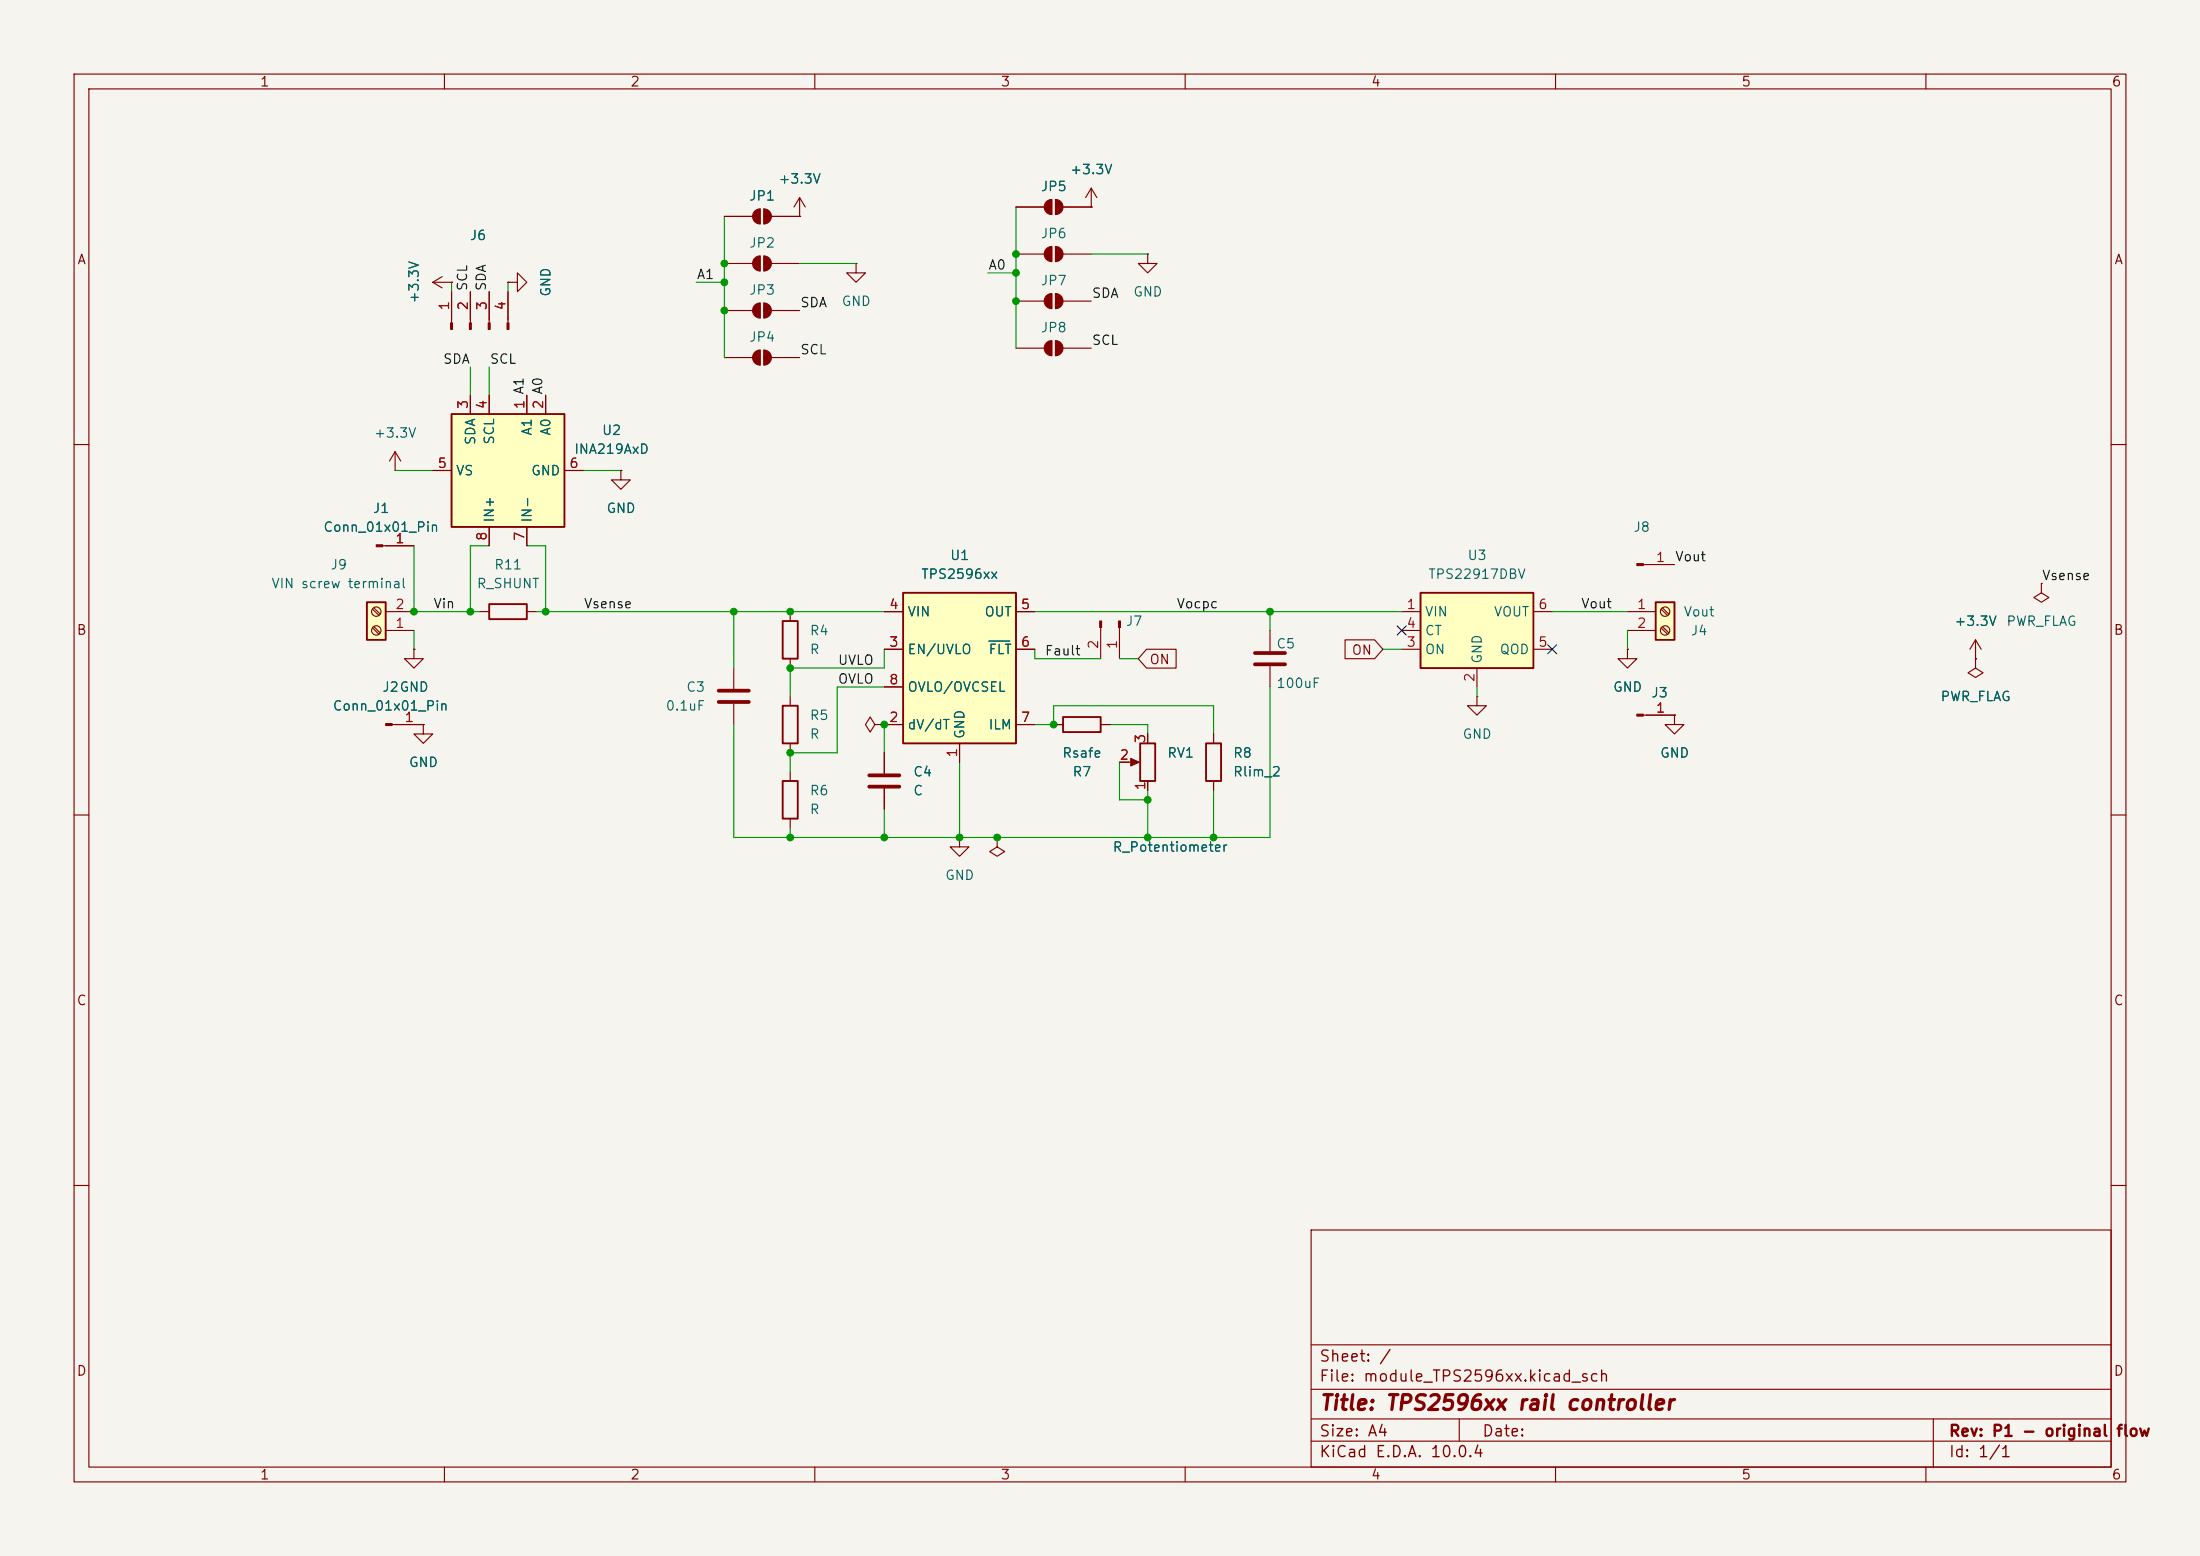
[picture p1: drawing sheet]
<svg xmlns="http://www.w3.org/2000/svg" width="297mm" height="210mm" viewBox="0 0 297 210" stroke-linecap="round" stroke-linejoin="round" font-family="sans-serif">
<path d="M0 0h297v210h-297z" fill="#f5f4ef" stroke="#f5f4ef" stroke-width=".14"/>
<g fill="none" stroke="#840000" stroke-width=".15">
<path d="M10 10h277v190h-277zM12 12h273v186h-273zM60 10v2M110 10v2M160 10v2M210 10v2M260 10v2M61 39.4v4.2M63.5 39.4v4.2M66 39.4v4.2M68.6 39.4v4.2M154.9 34.3v1.3h1.3l-1.3 1.2-1.2-1.2h1.2"/>
<path d="M154.9 34.3h.1M10 60h2M285 60h2M55.9 87.6v1.3h1.2l-1.2 1.3-1.3-1.3h1.3M55.9 87.6h.1M106.7 82.6v1.2M106.7 88.9v1.3M106.7 94v1.3M163.8 99.1v1.2M171.4 85.1v2.8M171.4 89.9v2.8M10 110h2"/>
<path d="M106.7 100.3v1.3M106.7 104.1v1.3M106.7 110.5v1.3M163.8 105.4v1.3M285 110h2M10 160h2M177 166h108v32h-108zM285 160h2M60 198v2M110 198v2M160 198v2M177 194.5h108"/>
<path d="M177 191.5h108M177 187.5h108M177 181.5h108M197 191.5v3M210 198v2M260 198v2M261 191.5v6.5"/>
</g>
<path d="M105.7 95.3h2v5h-2zM105.7 83.8h2v5.1h-2zM105.7 105.4h2v5.1h-2zM162.8 100.3h2v5.1h-2z" fill="none" stroke="#840000" stroke-width=".25"/>
<g fill="#840000" stroke="#840000" stroke-width=".15">
<path d="M60.8 43.6h.3v.9h-.3z"/>
<path d="M63.4 43.6h.2v.9h-.2z"/>
<path d="M65.9 43.6h.3v.9h-.3z"/>
<path d="M68.5 43.6h.2v.9h-.2z"/>
</g>
<path d="M169.4 88.1h4.1M169.4 89.7h4.1" fill="none" stroke="#840000" stroke-width=".51"/>
<path d="M223.5 81.3h2.6v5.1h-2.6z" fill="#ffffc2"/>
<path d="M223.5 81.3h2.6v5.1h-2.6z" fill="none" stroke="#840000" stroke-width=".25"/>
<g fill="none" stroke="#840000" stroke-width=".15">
<path d="M118.1 97.8l-.6-1-.7 1 .7 1 .6-1h1.3M119.4 97.8h.1M219.7 82.6h3.8M219.7 85.1h3.8M224.3 82.2l.8 .9M224.3 84.8l.8 .8M224.4 82l.9 .9M224.4 84.6l.9 .8"/>
<circle cx="224.8" cy="85.1" r=".63"/>
<circle cx="224.8" cy="82.5" r=".63"/>
</g>
<path d="M121.9 80h15.3v20.3h-15.3z" fill="#ffffc2"/>
<path d="M121.9 80h15.3v20.3h-15.3z" fill="none" stroke="#840000" stroke-width=".25"/>
<g fill="none" stroke="#840000" stroke-width=".15">
<path d="M137.2 34.3h3.8M137.2 27.9h3.8M142 26.9v2.1M142 33.3v2M142.5 26.9v2.1M142.5 33.3v2M143.5 34.3h3.8M143.5 27.9h3.8M147.3 27.9h.1M147.3 25.4l-.7 1.3M147.3 25.4l.8 1.3M147.3 25.4v2.5"/>
<path d="M221.8 76.2h4.3M99.1 90.2v2.8M99.1 95v2.8M119.4 97.8h2.5M119.4 87.6h2.5M119.4 82.6h2.5M119.4 92.7h2.5M137.2 97.8h2.5M137.2 87.6h2.5M137.2 82.6h2.5M148.6 84.7v4.2M151.1 84.7v4.2"/>
<path d="M219.7 87.6v1.3h1.3l-1.3 1.3-1.3-1.3h1.3M219.7 87.6h.1M221.8 96.5h4.3M226.1 96.5v1.3h1.2l-1.2 1.3-1.3-1.3h1.3M226.1 96.5h.1M129.5 113v1.3h1.3l-1.3 1.3-1.2-1.3h1.2M129.5 113h.1M129.5 100.3v2.6"/>
</g>
<path d="M133.5 86.5h2.8" fill="none" stroke="#006464" stroke-width=".15"/>
<g fill="#840000" stroke="#840000" stroke-width=".15">
<path d="M151 83.8h.3v.9h-.3z"/>
<path d="M148.5 83.8h.2v.9h-.2z"/>
<path d="M141.3 33.6l.3-.3h.4v2a1.02 1.02 0 0 1-.9-.6 1.02 1.02 0 0 1 .2-1.1z"/>
<path d="M142.5 33.3a1.02 1.02 0 0 1 1 1 1.02 1.02 0 0 1-1 1z"/>
<path d="M221 76.1h.8v.2h-.8z"/>
<path d="M141.3 27.2l.3-.2 .4-.1v2.1a1.02 1.02 0 0 1-.9-.7 1.02 1.02 0 0 1 .2-1.1z"/>
<path d="M142.5 26.9a1.02 1.02 0 0 1 1 1 1.02 1.02 0 0 1-1 1.1z"/>
<path d="M221 96.4h.8v.2h-.8z"/>
</g>
<path d="M97 93.2h4.1M97 94.7h4.1" fill="none" stroke="#840000" stroke-width=".51"/>
<path d="M49.5 81.3h2.6v5.1h-2.6z" fill="#ffffc2"/>
<path d="M49.5 81.3h2.6v5.1h-2.6zM66 81.5h5.1v2.1h-5.1z" fill="none" stroke="#840000" stroke-width=".25"/>
<g fill="none" stroke="#840000" stroke-width=".15">
<path d="M115.6 35.6v1.2h1.2l-1.2 1.3-1.3-1.3h1.3M115.6 35.6h.1M51.7 73.7h4.2M275.6 78.7v1.3l1 .6-1 .7-1-.7 1-.6M275.6 78.7h.1M50.3 84.8l.9 .8M50.3 82.2l.9 .9M50.5 84.6l.8 .8M50.5 82l.8 .9M52.1 85.1h3.8M52.1 82.6h3.8M52.9 97.8h4.2"/>
<path d="M64.8 82.6h1.2M71.1 82.6h1.3M266.7 88.9v1.3l1 .6-1 .6-1-.6 1-.6M266.7 88.9h.1M266.7 86.4l-.8 1.2M266.7 86.4l.8 1.2M266.7 86.4v2.5"/>
<circle cx="50.8" cy="82.5" r=".63"/>
<circle cx="50.8" cy="85.1" r=".63"/>
</g>
<g fill="#840000" stroke="#840000" stroke-width=".15">
<path d="M50.8 73.5h.9v.3h-.9z"/>
<path d="M52.1 97.7h.8v.2h-.8z"/>
</g>
<path d="M191.8 80h15.2v10.2h-15.2z" fill="#ffffc2"/>
<path d="M191.8 80h15.2v10.2h-15.2z" fill="none" stroke="#840000" stroke-width=".25"/>
<g fill="none" stroke="#840000" stroke-width=".15">
<path d="M97.8 48.3h3.8M97.8 41.9h3.8M102.6 40.9v2M102.6 47.2v2.1M103.1 40.9v2M103.1 47.2v2.1M104.1 48.3h3.8M104.1 41.9h3.8M57.1 97.8v1.3h1.3l-1.3 1.2-1.2-1.2h1.2M57.1 97.8h.1M189.2 82.6h2.6M189.2 87.6h2.6"/>
<path d="M189.2 85.1h2.6M199.4 94v1.3h1.3l-1.3 1.2-1.3-1.2h1.3M199.4 94h.1M199.4 90.2v2.5M207 82.6h2.5M207 87.6h2.5M119.4 101.6v2.8M119.4 106.4v2.8M134.6 113v1.3l1 .6-1 .7-1-.7 1-.6M134.6 113h.1"/>
</g>
<g fill="#840000" stroke="#840000" stroke-width=".15">
<path d="M101.9 47.5l.4-.2 .3-.1v2.1a1.02 1.02 0 0 1-.9-.7 1.02 1.02 0 0 1 .2-1.1z"/>
<path d="M103.1 47.2a1.02 1.02 0 0 1 1 1.1 1.02 1.02 0 0 1-1 1z"/>
<path d="M101.9 41.2l.4-.2 .3-.1v2a1.02 1.02 0 0 1-.9-.6 1.02 1.02 0 0 1 .2-1.1z"/>
<path d="M103.1 40.9a1.02 1.02 0 0 1 1 1 1.02 1.02 0 0 1-1 1z"/>
</g>
<path d="M117.3 104.6h4.1M117.3 106.2h4.1" fill="none" stroke="#840000" stroke-width=".51"/>
<path d="M61 55.9h15.2v15.2h-15.2z" fill="#ffffc2"/>
<path d="M61 55.9h15.2v15.2h-15.2zM143.5 96.8h5.1v2h-5.1zM153.9 100.3h2.1v5.1h-2.1z" fill="none" stroke="#840000" stroke-width=".25"/>
<g fill="none" stroke="#840000" stroke-width=".15">
<path d="M58.4 38.1l1.3 .8M58.4 38.1h2.6M59.7 37.3l-1.3 .8M61 38.1h.1M61 39.4v3.8M63.5 39.4v3.8M66 39.4v3.8M68.6 38.1h1.2v-1.3l1.3 1.3-1.3 1.3v-1.3M68.6 38.1h.1M68.6 39.4v3.8M97.8 29.2h3.8M97.8 35.6h3.8"/>
<path d="M102.6 28.2v2M102.6 34.5v2.1M103.1 28.2v2M103.1 34.5v2.1M104.1 29.2h3.8M104.1 35.6h3.8M107.9 29.2h.1M107.9 26.7l-.7 1.2M107.9 26.7l.8 1.2M107.9 26.7v2.5M137.2 27.9h3.8M142 39.6v2.1"/>
<path d="M142.5 39.6v2.1M143.5 27.9h3.8M147.3 27.9h.1M63.5 53.3v2.6M66 53.3v2.6M71.1 53.3v2.6M73.7 53.3v2.6M137.2 40.6h3.8M137.2 47h3.8M142 46v2M142.5 46v2M143.5 40.6h3.8"/>
<path d="M143.5 47h3.8M52.1 73.7h3.8M53.3 63.5h.1M53.3 61l-.7 1.2M53.3 61l.8 1.2M53.3 61v2.5M58.4 63.5h2.6M66 71.1v2.6M71.1 71.1v2.6M76.2 63.5h2.5M83.8 63.5v1.3h1.3l-1.3 1.2-1.3-1.2h1.3M83.8 63.5h.1"/>
<path d="M53.3 97.8h3.8M55.9 87.6h.1M57.1 97.8h.1M119.4 97.8h.1M119.4 97.8h2.5M119.4 87.6h2.5M119.4 82.6h2.5M119.4 92.7h2.5M137.2 97.8h2.5M137.2 87.6h2.5M137.2 82.6h2.5M142.2 97.8h1.3"/>
<path d="M148.6 97.8h1.3M154.8 87.6h4v2.6h-4l-1.1-1.3zM154.9 99.1v1.2M163.8 99.1v1.2M181.6 86.4h4l1.1 1.2-1.1 1.3h-4zM219.7 87.6h.1M222.2 96.5h3.9M226.1 96.5h.1M266.7 88.9h.1M119.4 101.6v2.8M119.4 106.4v2.8M129.5 100.3v2.6"/>
<path d="M151.1 102.9h2.3M154.9 105.4v1.3M163.8 105.4v1.3"/>
</g>
<g fill="#840000" stroke="#840000" stroke-width=".15">
<path d="M101.9 28.5l.4-.2 .3-.1v2a1.02 1.02 0 0 1-.9-.6 1.02 1.02 0 0 1 .2-1.1z"/>
<path d="M103.1 28.2a1.02 1.02 0 0 1 1 1 1.02 1.02 0 0 1-1 1z"/>
<path d="M101.9 34.8l.4-.2 .3-.1v2.1a1.02 1.02 0 0 1-.9-.7 1.02 1.02 0 0 1 .2-1.1z"/>
<path d="M103.1 34.5a1.02 1.02 0 0 1 1 1.1 1.02 1.02 0 0 1-1 1z"/>
<path d="M152.7 102.4l1.1 .5-1.1 .5z"/>
<path d="M141.3 39.9l.3-.2 .4-.1v2.1a1.02 1.02 0 0 1-.9-.7 1.02 1.02 0 0 1 .2-1.1z"/>
<path d="M142.5 39.6a1.02 1.02 0 0 1 1 1 1.02 1.02 0 0 1-1 1.1z"/>
<path d="M141.3 46.3l.3-.3h.4v2a1.02 1.02 0 0 1-.9-.6 1.02 1.02 0 0 1 .2-1.1z"/>
<path d="M142.5 46a1.02 1.02 0 0 1 1 1 1.02 1.02 0 0 1-1 1z"/>
</g>
<g fill="none" stroke="#009600" stroke-width=".15">
<path d="M61 38.1v1.3M68.6 38.1v1.3M94 38.1h3.8M97.8 29.2v19.1M107.9 35.6h7.7M133.3 36.8h3.9M137.2 27.9v19.1M147.3 34.3h7.6M63.5 49.5v3.8M66 49.5v3.8M53.3 63.5h5.1M55.9 73.7v8.9h8.9"/>
<path d="M66 73.7h-2.5v8.9M71.1 73.7h2.6v8.9M78.7 63.5h5.1M55.9 85.1v2.5M72.4 82.6h47M99.1 82.6v7.6M119.4 87.6v2.6h-12.7v3.8M119.4 97.8v3.8M119.4 92.7h-6.4v8.9h-6.3v2.5M139.7 82.6h49.5M139.7 97.8h2.5v-2.5h21.6v3.8M139.7 87.6v1.3h8.9"/>
<path d="M149.9 97.8h5v1.3M151.1 88.9h2.6M171.4 92.7v20.3h-72.3v-15.2M171.4 82.6v2.5M186.7 87.6h2.5M199.4 92.7v1.3M209.5 82.6h10.2M219.7 85.1v2.5M106.7 111.8v1.2M119.4 109.2v3.8M129.5 102.9v10.1M151.1 102.9v5.1h3.8"/>
<path d="M154.9 106.7v6.3M163.8 106.7v6.3"/>
</g>
<path d="M188.6 84.5l1.2 1.2M189.8 84.5l-1.2 1.2M208.9 87l1.3 1.2M210.2 87l-1.3 1.2" fill="none" stroke="#000084" stroke-width=".15"/>
<path d="M133.5 86.5h2.8" fill="none" stroke="#006464" stroke-width=".15"/>
<g fill="#009600" stroke="#009600" stroke-width=".14">
<circle cx="171.4" cy="82.6" r=".46"/>
<circle cx="154.9" cy="113" r=".46"/>
<circle cx="163.8" cy="113" r=".46"/>
<circle cx="119.4" cy="113" r=".46"/>
<circle cx="106.7" cy="113" r=".46"/>
<circle cx="106.7" cy="101.6" r=".46"/>
<circle cx="119.4" cy="97.8" r=".46"/>
<circle cx="97.8" cy="35.6" r=".46"/>
<circle cx="129.5" cy="113" r=".46"/>
<circle cx="134.6" cy="113" r=".46"/>
<circle cx="97.8" cy="41.9" r=".46"/>
<circle cx="99.1" cy="82.6" r=".46"/>
<circle cx="73.7" cy="82.6" r=".46"/>
<circle cx="97.8" cy="38.1" r=".46"/>
<circle cx="154.9" cy="108" r=".46"/>
<circle cx="137.2" cy="40.6" r=".46"/>
<circle cx="142.2" cy="97.8" r=".46"/>
<circle cx="137.2" cy="36.8" r=".46"/>
<circle cx="137.2" cy="34.3" r=".46"/>
<circle cx="106.7" cy="90.2" r=".46"/>
<circle cx="106.7" cy="82.6" r=".46"/>
<circle cx="63.5" cy="82.6" r=".46"/>
<circle cx="55.9" cy="82.6" r=".46"/>
</g>
<text font-size="2" fill="#840000" x="178" y="190.8">Title: TPS2596xx rail controller</text>
<g font-size="1.5" fill="#840000">
<text x="178" y="184.2">Sheet: /</text>
<text x="178" y="186.9">File: module_TPS2596xx.kicad_sch</text>
<text x="178" y="197.1">KiCad E.D.A. 10.0.4</text>
<text x="178" y="194.3">Size: A4</text>
<text x="200" y="194.3">Date:</text>
<text x="263" y="194.3">Rev: P1 - original</text>
<text x="263" y="197.1">Id: 1/1</text>
<text x="285.6" y="194.3">flow</text>
</g>
<g font-size="1.3" fill="#840000">
<text x="35" y="12">1</text>
<text x="85" y="12">2</text>
<text x="135" y="12">3</text>
<text x="185" y="12">4</text>
<text x="235" y="12">5</text>
<text x="285" y="12">6</text>
<text x="10.3" y="36">A</text>
<text x="285.3" y="36">A</text>
<text x="10.3" y="86">B</text>
<text x="155.1" y="90">ON</text>
<text x="182.4" y="88.7">ON</text>
<text x="285.3" y="86">B</text>
<text x="10.3" y="136">C</text>
<text x="285.3" y="136">C</text>
<text x="10.3" y="186">D</text>
<text x="285.3" y="186">D</text>
<text x="35" y="200">1</text>
<text x="85" y="200">2</text>
<text x="135" y="200">3</text>
<text x="185" y="200">4</text>
<text x="235" y="200">5</text>
<text x="285" y="200">6</text>
</g>
<g font-size="1.3" fill="#006464">
<text x="144.4" y="23.8">+3.3V</text>
<text x="101" y="27.4">JP1</text>
<text x="105" y="25.1">+3.3V</text>
<text x="140.4" y="26.1">JP5</text>
<text x="63.3" y="32.7">J6</text>
<text x="101" y="33.7">JP2</text>
<text x="140.4" y="32.5">JP6</text>
<text x="56.9" y="41" transform="rotate(-90 56.9 41)">+3.3V</text>
<text x="74.6" y="40.1" transform="rotate(-90 74.6 40.1)">GND</text>
<text x="101" y="40.1">JP3</text>
<text x="113.5" y="41.6">GND</text>
<text x="140.4" y="38.8">JP7</text>
<text x="152.9" y="40.3">GND</text>
<text x="101" y="46.4">JP4</text>
<text x="140.4" y="45.2">JP8</text>
<text x="50.4" y="59.4">+3.3V</text>
<text x="72.1" y="58.9" transform="rotate(-90 72.1 58.9)">A1</text>
<text x="74.6" y="58.9" transform="rotate(-90 74.6 58.9)">A0</text>
<text x="81.2" y="59">U2</text>
<text x="61.5" y="64.5">VS</text>
<text x="64.5" y="60.2" transform="rotate(-90 64.5 60.2)">SDA</text>
<text x="67" y="60.1" transform="rotate(-90 67 60.1)">SCL</text>
<text x="71.6" y="64.5">GND</text>
<text x="77.4" y="61.6">INA219AxD</text>
<text x="50.2" y="69.6">J1</text>
<text x="67" y="70.6" transform="rotate(-90 67 70.6)">IN+</text>
<text x="72.1" y="70.6" transform="rotate(-90 72.1 70.6)">IN-</text>
<text x="81.8" y="69.6">GND</text>
<text x="43.6" y="72.1">Conn_01x01_Pin</text>
<text x="44.5" y="77.2">J9</text>
<text x="66.6" y="77.2">R11</text>
<text x="128.2" y="75.9">U1</text>
<text x="198" y="75.9">U3</text>
<text x="220.4" y="72.1">J8</text>
<text x="36.5" y="79.7">VIN screw terminal</text>
<text x="64.3" y="79.7">R_SHUNT</text>
<text x="122.4" y="83.5">VIN</text>
<text x="124.3" y="78.4">TPS2596xx</text>
<text x="132.8" y="83.5">OUT</text>
<text x="192.3" y="83.5">VIN</text>
<text x="192.7" y="78.4">TPS22917DBV</text>
<text x="201.6" y="83.5">VOUT</text>
<text x="227.2" y="83.5">Vout</text>
<text x="109.2" y="86.1">R4</text>
<text x="109.2" y="88.6">R</text>
<text x="122.4" y="88.6">EN/UVLO</text>
<text x="133.4" y="88.6">FLT</text>
<text x="151.9" y="84.8">J7</text>
<text x="172.2" y="87.8">C5</text>
<text x="192.3" y="88.6">ON</text>
<text x="192.3" y="86.1">CT</text>
<text x="200.4" y="89.7" transform="rotate(-90 200.4 89.7)">GND</text>
<text x="202.4" y="88.6">QOD</text>
<text x="228.2" y="86.1">J4</text>
<text x="263.8" y="84.8">+3.3V</text>
<text x="270.8" y="84.8">PWR_FLAG</text>
<text x="51.5" y="93.7">J2GND</text>
<text x="92.6" y="93.7">C3</text>
<text x="122.4" y="93.7">OVLO/OVCSEL</text>
<text x="172.2" y="93.2">100uF</text>
<text x="217.7" y="93.7">GND</text>
<text x="222.8" y="94.4">J3</text>
<text x="261.9" y="95">PWR_FLAG</text>
<text x="44.8" y="96.2">Conn_01x01_Pin</text>
<text x="89.8" y="96.2">0.1uF</text>
<text x="109.2" y="97.5">R5</text>
<text x="109.2" y="100">R</text>
<text x="122.4" y="98.8">dV/dT</text>
<text x="130.5" y="99.8" transform="rotate(-90 130.5 99.8)">GND</text>
<text x="133.4" y="98.8">ILM</text>
<text x="197.4" y="100">GND</text>
<text x="55.1" y="103.8">GND</text>
<text x="109.2" y="107.7">R6</text>
<text x="123.2" y="105.1">C4</text>
<text x="123.2" y="107.7">C</text>
<text x="143.3" y="102.6">Rsafe</text>
<text x="144.7" y="105.1">R7</text>
<text x="157.5" y="102.6">RV1</text>
<text x="166.4" y="102.6">R8</text>
<text x="166.4" y="105.1">Rlim_2</text>
<text x="224" y="102.6">GND</text>
<text x="109.2" y="110.2">R</text>
<text x="127.5" y="119.1">GND</text>
<text x="150.1" y="115.3">R_Potentiometer</text>
</g>
<g font-size="1.3" fill="#a90000">
<text x="60.9" y="42" transform="rotate(-90 60.9 42)">1</text>
<text x="63.5" y="42" transform="rotate(-90 63.5 42)">2</text>
<text x="66" y="42" transform="rotate(-90 66 42)">3</text>
<text x="68.6" y="42" transform="rotate(-90 68.6 42)">4</text>
<text x="63.5" y="55.3" transform="rotate(-90 63.5 55.3)">3</text>
<text x="66" y="55.3" transform="rotate(-90 66 55.3)">4</text>
<text x="71.1" y="55.3" transform="rotate(-90 71.1 55.3)">1 A1</text>
<text x="71.1" y="55.3" transform="rotate(-90 71.1 55.3)">1</text>
<text x="73.6" y="55.3" transform="rotate(-90 73.6 55.3)">2 A0</text>
<text x="73.6" y="55.3" transform="rotate(-90 73.6 55.3)">2</text>
<text x="59" y="63.5">5</text>
<text x="76.8" y="63.5">6</text>
<text x="53.3" y="73.6">1</text>
<text x="66" y="73.1" transform="rotate(-90 66 73.1)">8</text>
<text x="71.1" y="73.1" transform="rotate(-90 71.1 73.1)">7</text>
<text x="223.4" y="76.2">1</text>
<text x="53.3" y="82.5">2</text>
<text x="119.9" y="82.5">4</text>
<text x="137.7" y="82.5">5</text>
<text x="189.8" y="82.5">1</text>
<text x="207.6" y="82.5">6</text>
<text x="220.9" y="82.5">1</text>
<text x="53.3" y="85.1">1</text>
<text x="119.9" y="87.6">3</text>
<text x="137.7" y="87.6">6</text>
<text x="148.6" y="87.7" transform="rotate(-90 148.6 87.7)">2</text>
<text x="151.1" y="87.7" transform="rotate(-90 151.1 87.7)">1</text>
<text x="189.8" y="87.6">3</text>
<text x="189.8" y="85.1">4</text>
<text x="207.6" y="87.6">5</text>
<text x="220.9" y="85.1">2</text>
<text x="119.9" y="92.7">8</text>
<text x="199.4" y="92.1" transform="rotate(-90 199.4 92.1)">2</text>
<text x="54.5" y="97.8">1</text>
<text x="119.9" y="97.8">2</text>
<text x="137.7" y="97.8">7</text>
<text x="154.9" y="100.4" transform="rotate(-90 154.9 100.4)">3</text>
<text x="223.4" y="96.5">1</text>
<text x="129.5" y="102.3" transform="rotate(-90 129.5 102.3)">1</text>
<text x="151.1" y="102.8">2</text>
<text x="154.9" y="106.8" transform="rotate(-90 154.9 106.8)">1</text>
</g>
<g font-size="1.3" fill="#0f0f0f">
<text x="63.4" y="39.4" transform="rotate(-90 63.4 39.4)">SCL</text>
<text x="65.9" y="39.4" transform="rotate(-90 65.9 39.4)">SDA</text>
<text x="94" y="38">A1</text>
<text x="107.9" y="41.8">SDA</text>
<text x="133.3" y="36.7">A0</text>
<text x="147.3" y="40.5">SDA</text>
<text x="147.3" y="46.9">SCL</text>
<text x="59.7" y="49.4">SDA</text>
<text x="66" y="49.4">SCL</text>
<text x="107.9" y="48.1">SCL</text>
<text x="226.1" y="76.1">Vout</text>
<text x="58.4" y="82.4">Vin</text>
<text x="78.7" y="82.4">Vsense</text>
<text x="158.7" y="82.4">Vocpc</text>
<text x="213.4" y="82.4">Vout</text>
<text x="275.6" y="78.6">Vsense</text>
<text x="141" y="88.8">Fault</text>
<text x="113" y="92.6">OVLO</text>
<text x="113" y="90">UVLO</text>
</g>
</svg>
